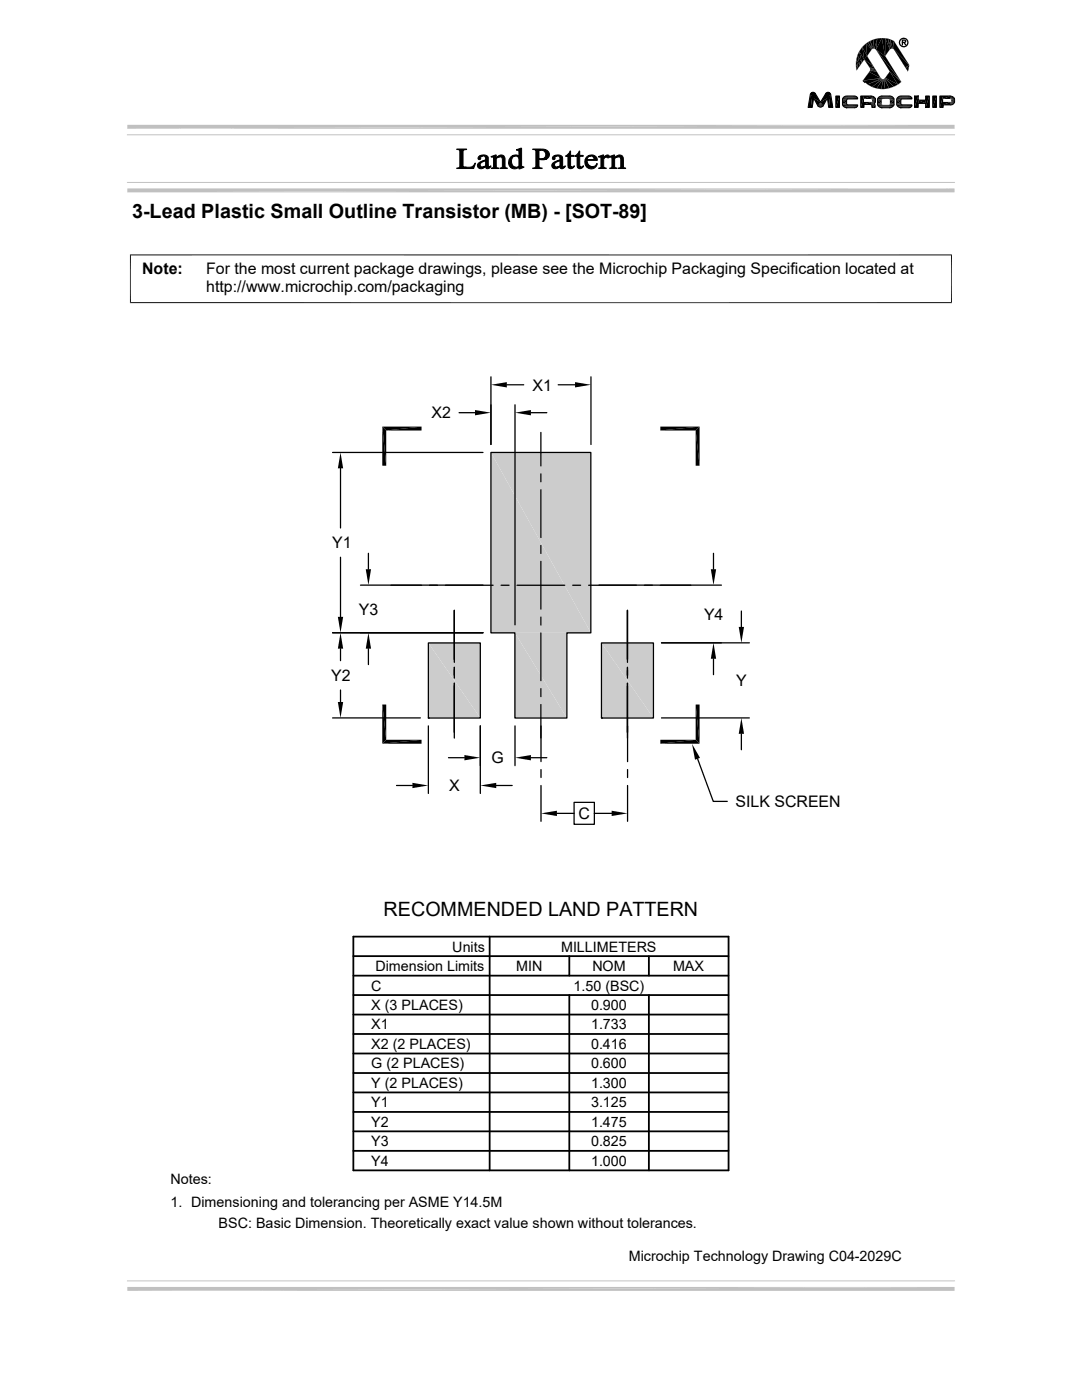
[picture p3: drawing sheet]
<svg xmlns="http://www.w3.org/2000/svg" width="216mm" height="279mm" viewBox="0 0 216 279" stroke-linecap="round" stroke-linejoin="round" font-family="sans-serif">
<g fill="#ccc">
<path d="M98 90.3l19.9 36h-19.9z"/>
<path d="M98 90.3h19.9v36z"/>
<path d="M120 128.3l10.4 15h-10.4z"/>
<path d="M120 128.3h10.4v15z"/>
<path d="M102.7 126.3l10.4 17h-10.4z"/>
<path d="M102.7 126.3h10.4v17z"/>
<path d="M85.5 128.3l10.3 15h-10.3z"/>
<path d="M85.5 128.3h10.3v15z"/>
</g>
<g fill="none" stroke="#000" stroke-width=".25">
<path d="M98 90.3h19.9v36h-4.8v17h-10.4v-17h-4.7zM107.9 86.3v6.7M107.9 94.6v1.6M107.9 97.7v9.6M78 116.8h6.1M85.7 116.8h1.6M88.9 116.8h9.5M100 116.8h1.6M103.2 116.8h9.5M107.9 108.9v1.5M107.9 112v9.6M114.3 116.8h1.6"/>
<path d="M117.5 116.8h9.5M128.6 116.8h1.6M131.7 116.8h6.2M85.5 128.3h10.3v15h-10.3zM90.7 121.8v10.4M90.7 133.2v2.1M90.7 136.4v10.9M107.9 123.1v1.6M107.9 126.3v9.5M107.9 137.4v1.6M120 128.3h10.4v15h-10.4zM125.2 121.8v10.4"/>
<path d="M125.2 133.2v2.1M125.2 136.4v10.9M85.5 143.3h.1M107.9 140.6v6.7M120 143.3h.1"/>
</g>
<g fill="#000" stroke="#000" stroke-width=".2">
<path d="M98 31.2l.3 .1zM103.1 29.9h.2zM119.4 31.2l.3 .1zM121.6 31.2l.3 .1z"/>
<path d="M91.1 29.7h2l-.5 .2-.2 .5v2.8l.2 .2h.4h-1.3l.1-3.1a.43 .43 0 0 0-.7-.5z" fill-rule="evenodd"/>
<path d="M91.1 33.5l3-.2 .8-.7-.4 1h-3.4z" fill-rule="evenodd"/>
<path d="M95.5 31.3l.3-.2h.6h-.2a.42 .42 0 0 0-.3 .6l-.2 .2a.32 .32 0 0 1-.3-.2 .32 .32 0 0 1 .1-.4z" fill-rule="evenodd"/>
<path d="M95.5 32.5l.8-.4h.6a1.12 1.12 0 0 0-1.1 .9l.4 .3 .6 .1a.78 .78 0 0 1-1 .3 .78 .78 0 0 1-.5-1z" fill-rule="evenodd"/>
<path d="M95.8 31.1l.2-.1a1.19 1.19 0 0 1 1.4 .5l.1 1.7 .3 .2a.49 .49 0 0 1-.4 .3 .49 .49 0 0 1-.5-.3v-.1l-.2-.1 .2-.1v-1l-.4-.1 .4-.2a.51 .51 0 0 0-.5-.7z" fill-rule="evenodd"/>
<path d="M96.3 33.4l.6-.1z" fill-rule="evenodd"/>
<path d="M97.6 33.3l.3-.2-.1 .3z" fill-rule="evenodd"/>
<path d="M98 31.2l1-.3v.6h-.5z" fill-rule="evenodd"/>
<path d="M98.5 31.5l1.3-.2-.8 .3v1.4a.39 .39 0 0 0 .1 .4 .39 .39 0 0 0 .4 .1v.1h-1.5l.5-.3z" fill-rule="evenodd"/>
<path d="M99.3 31.3a.84 .84 0 0 1 .9-.4 .84 .84 0 0 1 .6 .8v1.6l.4 .3h-1.4l.3-.1 .1-.3v-1.6l-.4-.3z" fill-rule="evenodd"/>
<path d="M101.8 31.4l.5-.3h.6a1.19 1.19 0 0 0-.8 1.2 1.19 1.19 0 0 0 .9 1.1h-1.1a1.4 1.4 0 0 1-.1-2z" fill-rule="evenodd"/>
<path d="M102.3 31.1l.7-.2 .5 .3z" fill-rule="evenodd"/>
<path d="M103.1 29.9l1-.3v3.4l.2 .3h-.8a1.18 1.18 0 0 1-1.6 .1h1.1l.5-.3v-1.4l-.3-.5h.3v-1.1z" fill-rule="evenodd"/>
<path d="M103.5 33.3l1.1 .1-1.1 .3z" fill-rule="evenodd"/>
<path d="M106.8 30h1.2h-.5v1.6l1.6 .1-1.6 .1 .1 1.4a.47 .47 0 0 0 .6 .3v.1h-1.9l.6-.2v-.3z" fill-rule="evenodd"/>
<path d="M106.3 29.7l1.8 .1a1.12 1.12 0 0 1 1.3 .5 1.12 1.12 0 0 1-.3 1.4h-1a.86 .86 0 0 0 .8-.7 .86 .86 0 0 0-.5-1h-1.6z" fill-rule="evenodd"/>
<path d="M107.5 31.8h1.4z" fill-rule="evenodd"/>
<path d="M110.4 31.2l.2-.1h.6a.42 .42 0 0 0-.5 .6 .33 .33 0 0 1-.5 0 .33 .33 0 0 1 .2-.5z" fill-rule="evenodd"/>
<path d="M110.4 32.5l.9-.5 .4 .1a1.08 1.08 0 0 0-1 .9l.3 .3 .6 .1a.79 .79 0 0 1-1 .2 .79 .79 0 0 1-.4-.9z" fill-rule="evenodd"/>
<path d="M110.6 31.1l.5-.2a.87 .87 0 0 1 1.2 .7v1.6l.4 .2a.48 .48 0 0 1-.5 .3 .48 .48 0 0 1-.5-.4l-.2-.1 .2-.1v-1l-.4-.1 .4-.2a.51 .51 0 0 0-.5-.7z" fill-rule="evenodd"/>
<path d="M111.1 33.4l.6-.1z" fill-rule="evenodd"/>
<path d="M112.4 33.3l.4-.2-.1 .3z" fill-rule="evenodd"/>
<path d="M113.7 30.1h.2v.9h.6v.2h-.6v1.9l.3 .2-.8 .1-.1-2.2-.4-.1 .5-.4z" fill-rule="evenodd"/>
<path d="M113.4 33.4l.9-.1 .3-.2v.1a.68 .68 0 0 1-1.2 .2z" fill-rule="evenodd"/>
<path d="M115.6 30.1l.1 .9h.7v.2h-.7v1.7l.1 .4h.2l-.8 .1-.1-2.2-.4-.1 .5-.4z" fill-rule="evenodd"/>
<path d="M115.2 33.4l.9-.1 .2-.2h.2l-.1 .1a.68 .68 0 0 1-1.2 .2z" fill-rule="evenodd"/>
<path d="M117.1 31.3l.3-.2h.5a.72 .72 0 0 0-.7 .7l-.4 .1z" fill-rule="evenodd"/>
<path d="M117.4 31.1a1.17 1.17 0 0 1 1.8 .9h-2a1.1 1.1 0 0 0 1 1.2l-1.2 .1-.3-.7 .1-.7 1.7-.1v-.1a.61 .61 0 0 0-.6-.6z" fill-rule="evenodd"/>
<path d="M117 33.3l1.2-.1a.92 .92 0 0 0 .9-.6 1.18 1.18 0 0 1-.8 1.1 1.18 1.18 0 0 1-1.3-.4z" fill-rule="evenodd"/>
<path d="M119.4 31.2l1.1-.3v.6h.1l-.1 .2v1.6l.5 .3h-1.5l.4-.3v-1.8z" fill-rule="evenodd"/>
<path d="M120.6 31.3h.3l-.4 .2z" fill-rule="evenodd"/>
<path d="M120.6 31.3a.5 .5 0 0 1 .6-.4 .5 .5 0 0 1 .4 .5l-.3 .1z" fill-rule="evenodd"/>
<path d="M121.6 31.2l1-.3v.6h-.5z" fill-rule="evenodd"/>
<path d="M122.1 31.5l1.3-.2-.8 .3 .1 1.7 .4 .3h-1.4l.4-.3z" fill-rule="evenodd"/>
<path d="M122.9 31.3a.84 .84 0 0 1 .9-.4 .84 .84 0 0 1 .6 .9v1.5l.4 .3h-1.4l.3-.1 .2-.3-.1-1.6-.4-.3z" fill-rule="evenodd"/>
</g>
<g fill="#c0c0c0">
<path d="M25.4 38.4l165.1-.8v.8z"/>
<path d="M25.4 37.6h165.1l-165.1 .8z"/>
</g>
<path d="M25.4 36.4h165.1M25.4 255.6h165.1" fill="none" stroke="#c0c0c0" stroke-width=".2"/>
<g fill="#c0c0c0">
<path d="M25.4 257.6l165.1-.8v.8z"/>
<path d="M25.4 256.8h165.1l-165.1 .8z"/>
<path d="M25.4 25.7l165.1-.8v.8z"/>
<path d="M25.4 24.9h165.1l-165.1 .8z"/>
</g>
<path d="M25.4 26.9h165.1" fill="none" stroke="#c0c0c0" stroke-width=".2"/>
<g fill="#000">
<path d="M161.7 18.8l.6 .8-.2 1.8zM161.8 18.6l.5 1-.6-.8zM161.8 18.6l.5 1zM161.8 18.6l.1-.1 .4 1.1zM161.9 18.5l.4 1.1zM161.9 18.5l.2-.1 .2 1.2zM162.1 18.4l.2 1.2zM162.1 18.4h.1l.1 1.2zM162.2 18.4l.1 1.2zM162.2 18.4l.2 .1-.1 1.1zM162.4 18.5l-.1 1.1zM162.4 18.5l.2 .1-.3 1z"/>
<path d="M162.6 18.6l-.3 1zM162.6 18.6l.1 .1-.4 .9zM162.7 18.7l-.4 .9zM162.7 18.7l1 1.7-1.4-.8zM164.8 18.7l.3 .9-1.4 .8zM164.8 18.7l.3 .9zM164.9 18.6l.2 1zM164.8 18.7l.1-.1 .2 1zM164.9 18.6l.1-.1 .1 1.1zM165 18.5l.1 1.1zM165.2 18.4l-.1 1.2zM165 18.5l.2-.1-.1 1.2z"/>
<path d="M165.2 18.4h.2l-.3 1.2zM165.4 18.4l-.3 1.2zM165.4 18.4l.1 .1-.4 1.1zM165.5 18.5l-.4 1.1zM165.5 18.5l.2 .1-.6 1zM165.7 18.6l-.6 1zM165.7 18.6v.2l-.6 .8zM165.7 18.8l-.3 2.6-.3-1.8zM166.8 19.2h.7l-.7 2.2zM168.1 19.7h1l-1 .2zM168.1 19.9l1-.2zM168.1 19.9h.9l-.9 .1z"/>
<path d="M168.6 19.2h1.9zM170.8 12.8v.6zM170.8 12.2v.6zM170.8 13.4l.1 .7zM170.9 11.6l-.1 .6zM172.4 11.9l-1.5 2.2zM170.8 12.8l.1 1.2zM171.1 11l-.2 .6zM170.9 11.9l.3 1.7-.4-.8zM170.8 12.8l.4 .8-.3 .4zM171.3 10.4l-.2 .6zM171.4 10.4l-.3 .6z"/>
<path d="M171.1 11l.5 2.1-.7-1.2zM170.9 11.9l.7 1.2-.4 .5zM171.7 9.9l-.4 .5zM171.7 9.9l-.3 .5zM171.7 19.2h.7l-.7 2.2zM171.4 10.3l.6 2.2-.9-1.5zM171.1 11l.9 1.5-.4 .6zM172 9.4l-.3 .5zM172.1 9.4l-.4 .5zM172.1 16.1l.5 .4zM172.2 16.1l.4 .4zM172.4 19.2h1.4l-1.4 .5z"/>
<path d="M172.4 19.7l1.4-.5v.5zM172.4 11.9l1.2 1.7zM172.1 9.4l.3 2.5-.9-1.6zM171.5 10.3l.9 1.6-.4 .6zM172.5 8.9l-.5 .5zM172 9.4l.5-.5zM172.6 16.5l.6 .4zM172.5 8.9l.5-.4zM172.5 8.9l.5-.3zM173 11.2l2.7 4.4zM173 11.2l1.2 2-1.8-1.3zM172.1 9.4l.7-.7 .2 2.5z"/>
<path d="M172.1 9.4l.9 1.8-.6 .7zM173.2 16.9l.5 .4zM173 8.5l.5-.3zM173.7 14l-.2 .2zM173.5 14.2l-1.4 1.9zM173.7 14l-.1 .2zM173.5 14.2l-1.3 1.9zM173.7 13.8v.2zM173.6 13.6l.1 .2zM173.7 17.2l.6 .3zM173.8 19.2v.6zM174.1 19.2l-.3 .6z"/>
<path d="M173.8 19.2h.3l-.3 .6zM173.9 9.9l-.9 1.3zM174.3 19.3l-.4 .5zM174.1 19.2l.2 .1-.4 .5zM172.8 8.7l.4-.3 .7 1.5zM172.8 8.7l1.1 1.2-.9 1.3zM173.9 19.8l.6-.4zM174.3 19.3l.2 .1-.6 .4zM174 19.9l.7-.3zM174 19.9l.5-.5 .2 .2zM174 19.9l.7-.3v.3zM174 19.9h.7l-.7 .3z"/>
<path d="M174.1 9.7l-.2 .2zM173.2 8.4l.5-.2 .4 1.6zM173.2 8.4l.9 1.4-.2 .1zM173.9 9.9l.2-.1zM173.5 8.2l.6-.3zM173.5 8.2l.6-.2zM172.4 11.9l1.8 1.3-.6 .4zM173.6 13.6l.6-.4 .3 .4zM173.7 8.2l.5-.3v1.8zM173.7 8.2l.5 1.5-.1 .1zM174.1 9.7h.2zM174.3 17.5l.7 .2z"/>
<path d="M174.3 9.7h.2zM174.2 7.9l.8-.2-.5 2zM174.2 7.9l.3 1.8h-.3zM173.6 13.6h.9l-.8 .2zM173.7 13.8l.8-.2 .3 .4zM174.5 9.7l.2 .1zM174.1 7.9l.6-.2zM174.1 7.9l.6-.1zM173.7 13.8l1.1 .2h-1.1zM173.7 14h1.1l.2 .4zM174.7 9.8l.1 .1zM175 7.7l1-.1-1.2 2.3z"/>
<path d="M175 7.7l-.2 2.2-.3-.2zM174.8 9.9l1.8 1.3 3.2 5.1zM175 17.7l.6 .1zM173.7 14l1.3 .4h-1.5zM173.5 14.4h1.5l.7 1.2zM175.1 19.7h1l-1 .2zM175.1 19.9l1-.2zM175.1 19.9h.9l-.9 .1zM175.3 7.6h.6zM174.7 7.7l.6-.1zM175.6 17.7l.7 .1zM175.7 15.6l.2 .1z"/>
<path d="M173.5 14.4l2.2 1.2-3.5 .5zM172.2 16.1l3.6-.4zM172.2 16.1l3.6-.4-2.7 1.1zM173.1 16.8l2.7-1.1 .2 .1zM175.9 15.7l.2 .1zM175.9 7.6h.7zM175.8 7.6h.1zM173.1 16.8l2.9-1-2 1.6zM174 17.4l2.1-1.6zM176.1 15.8h.2zM174 17.4l2.1-1.6-1.2 1.9zM176.1 15.8h.1l-1.3 1.9z"/>
<path d="M176.2 7.6h.4zM176.2 15.8l-.3 2-1-.1zM176.2 15.8h.1l-.4 2zM176.3 17.8l.6-.1zM176.3 15.8l.2-.1zM176.3 15.8l.3 2h-.7zM176.4 15.7l1 1.9-.8 .2zM176.4 15.7l.2-.1 .8 2zM176.6 15.6l-.1 .1zM176.5 15.7l.2-.1zM176.6 15.6l1.7 1.7-.9 .3zM176.7 15.5l1.6 1.8-1.7-1.7z"/>
<path d="M177.5 9.9l-.9 1.3zM177.5 14.3l-.9 1.3zM176 7.6l.7 .1-.1 3.5zM176 7.6l.6 3.6-1.8-1.3zM177.5 14.3l-.8 1.3zM176.7 15.5l2.5 1.4-.9 .4zM177.5 14.3l1.7 2.6-2.5-1.4zM176.9 17.7l.7-.1zM176.6 7.6l.6 .1zM174.8 9.9l2.8 4.4zM176.7 7.7h.5l.3 2.2zM176.7 7.7l.8 2.2-.9 1.3z"/>
<path d="M177.5 14.3l2.3 2-.6 .6zM174.8 9.9l5 6.4-2.3-2zM177.6 17.6l.6-.2zM176 19.2h1.9zM177.7 9.7l-.2 .2zM177.5 9.9l.2-.1zM177.2 7.7l.6 .2zM177.2 7.7l.4 .2 .2 1.8zM177.2 7.7l.6 2-.3 .2zM177.7 9.7h.2zM177.9 9.7h.2zM177.6 7.9l.8 .3-.3 1.5z"/>
<path d="M177.6 7.9l.5 1.8h-.3zM178.2 17.4l.6-.3zM178.1 9.7l.2 .1zM177.8 7.9l.6 .3zM178.4 8.2l3 4.8-3-3.2zM178.4 8.2v1.6l-.3-.1zM177.5 19.9h.9v.1zM177.4 19.7h1v.2zM177.4 19.7l1 .2zM178.3 9.8l.1 .1zM178.4 9.9l2.8 4.4zM178.8 17.1l.5-.3z"/>
<path d="M178.9 19.9h.9l-.9 .1zM178.9 19.7h1.1l-1.1 .2zM178.9 19.9l1.1-.2zM179.3 16.8l.6-.4zM179.4 19.2h2zM176.6 11.2l3.3 5.2zM178.4 9.8l3 3.2-.7 .5zM181.3 13.6l-.2 .7zM181.4 13.6l-.3 .7zM180.7 13.5l.6 .1-.1 .6zM181.4 13l-.1 .6zM180.7 13.5l.4-.3 .2 .4z"/>
<path d="M181.1 13.2l.3-.2-.1 .6zM178.4 8.2l3 4.8zM178.4 8.1l3 4.9zM182.5 19.2h.7l-.7 2.2zM184.7 19.2h.7l-.7 2.2zM186.1 19.2h.8l-.8 2.2zM187.5 19.2h.7l-.7 2.2zM188.2 19.2h1.4l-1.4 .5zM188.2 19.7l1.4-.5v.5zM189.6 19.2v.6zM189.6 19.2h.3l-.3 .6zM189.9 19.2l-.3 .6z"/>
<path d="M189.9 19.2l.2 .1-.4 .5zM190.1 19.3l-.4 .5zM190.1 19.3l.2 .1-.6 .4zM189.7 19.8l.6-.4zM189.8 19.9l.5-.5 .2 .2zM189.8 19.9l.7-.3zM189.8 19.9l.7-.3v.3zM189.8 19.9h.7l-.7 .3zM161.7 18.8l.4 2.6h-.8zM162.3 19.6l1.4 .8-.5 .7zM163.7 20.4l-.3 .9-.2-.2zM163.7 20.4l-.1 1-.2-.1z"/>
<path d="M163.7 20.4v1h-.1zM163.7 20.4l.2 1h-.2zM163.7 20.4l.4 .9-.2 .1zM163.7 20.4l.5 .7-.1 .2zM163.7 20.4l1.4-.8-.9 1.5zM165.7 18.8l.5 2.6h-.8zM167.5 19.2v2.2h-.7zM168.1 20l.9-.1-.1 .1zM168.1 20.8l1 .1h-1zM168.1 20.8h.9l.1 .1zM168.1 20.7l.9 .1h-.9zM168.1 20.7h.8l.1 .1z"/>
<path d="M168.1 20l.8 .7h-.8zM168.1 20h.8v.7zM168.6 21.4l2 .1zM172.4 19.2v2.2h-.7zM172.4 20.3h1.5l-1.5 .5zM172.4 20.8l1.5-.5v.5zM173.7 20.8h.8l-.6 .1zM173.9 20.9l.6-.1 .1 .1zM173.9 20.9h.7zM173.9 20.3l.3 .5h-.3zM173.9 20.3l.6 .5h-.3zM173.9 20.3l.3 .5z"/>
<path d="M174 21l.6-.1v.1zM174 21h.6l-.6 .4zM174 21.4l.6-.4v.4zM173.9 20.3l.6 .5zM174 20.3l.6 .3-.1 .2zM174 20.3l.7 .1-.1 .2zM174 20.3l.6 .3zM174 20.2l.7 .2zM174 20.2l.7-.3v.5zM175.1 20l.8 .7h-.8zM175.1 20h.8v.7zM175.1 20.8l1 .1h-1z"/>
<path d="M175.1 20.8h.9l.1 .1zM175.1 20.7l.9 .1h-.9zM175.1 20.7h.8l.1 .1zM175.1 20l.9-.1-.1 .1zM175.9 21.5l2-.1zM177.5 19.9l.9 .1h-.8zM177.5 20.8l.9-.1v.1zM177.6 20.7h.8l-.9 .1zM177.4 20.9l1-.1v.1zM177.5 20.8h.9l-1 .1zM177.6 20.7l.8-.7v.7zM177.6 20h.8l-.8 .7z"/>
<path d="M178.9 20l.8 .7h-.8zM178.9 20h.8v.7zM178.9 20.7l.9 .1h-.9zM178.9 20.7h.8l.1 .1zM178.9 20.8l1 .1h-1zM178.9 20.8h.9l.1 .1zM178.9 20l.9-.1-.1 .1zM179.5 21.4l1.9 .1zM183.2 19.2v2.2h-.7zM183.2 20l1.5 .6h-1.5zM185.4 19.2v2.2h-.7zM183.2 20h1.5v.6z"/>
<path d="M186.9 19.2v2.2h-.8zM188.2 19.2v2.2h-.7zM188.2 20.3h1.5l-1.5 .6zM188.2 20.9l1.5-.6v.6zM189.7 20.3l.3 .6h-.3zM189.7 20.3l.5 .5-.2 .1zM189.7 20.3l.3 .6zM189.8 20.3l.6 .3-.2 .2zM189.7 20.3l.5 .5zM189.8 20.3l.7 .1-.1 .2zM189.8 20.3l.6 .3zM189.8 20.2l.7-.3v.5z"/>
<path d="M189.8 20.2l.7 .2zM98 76.8l3.1-.5v1zM114.7 76.3l3.2 .5-3.2 .5zM67.9 90.3l.6 3.2h-1.1zM76.3 85.1l.8 7.8h-.8zM76.3 85.1h7.8l-7 .8zM76.3 85.1l.8 .8v7zM77.1 85.9l7-.8v.8zM94.8 81.8l3.2 .6-3.2 .5zM102.8 82.4l3.1-.6v1.1zM131.8 85.1h7.8l-7.8 .8zM131.8 85.9l7.8-.8-.8 .8z"/>
<path d="M138.8 85.9l.8 7h-.8zM138.8 85.9l.8-.8v7.8zM73 113.6h1l-.5 3.2zM141.8 113.6h1.1l-.5 3.2zM67.4 123.1h1.1l-.6 3.2zM67.9 126.3l.6 3.2h-1.1zM73.5 126.3l.5 3.2h-1zM142.4 128.3l.5 3.2h-1.1zM147.4 125.1h1.1l-.6 3.2zM67.4 140.1h1.1l-.6 3.2zM76.3 140.6l.8 7-.8 .8zM76.3 140.6h.8v7z"/>
<path d="M82.3 156.2l3.2 .6-3.2 .5zM76.3 148.4l7.8-.8v.8zM76.3 148.4l.8-.8h7zM92.7 150.7l3.1 .5-3.1 .5zM95.8 156.8l3.2-.6v1.1zM102.8 151.2l3.1-.5v1zM138.1 148.5l1.6 2.8-1 .3zM138.8 140.6l.8 7.8-.8-.8zM131.8 147.6h7l-7 .8zM138.8 140.6h.8v7.8zM131.8 148.4l7-.8 .8 .8zM147.9 143.3l.6 3.2h-1.1z"/>
<path d="M107.9 162.3l3.2-.5v1.1zM122 161.8l3.2 .5-3.2 .6z"/>
</g>
<g fill="none" stroke="#000" stroke-width=".25">
<path d="M180.1 8.5l.5-.1 .1-.2-.2-.2h-.4v1M180.4 8.5l.3 .5M183.2 19.2h.1M168.9 21.5h.1M176 21.5h.1M177.6 21.5h.1M179.8 21.5h.1M184.7 21.4h.1M98 75.2v13.5M101.1 76.8h3.4M111.4 76.8h3.3M117.9 75.2v13.5"/>
<path d="M66.4 90.3h30M67.9 93.5v11.9M91.6 82.4h3.2M102.8 80.8v43.9M105.9 82.4h3.2M67.9 111.2v11.9M71.9 116.8h24.5M73.5 110.4v3.2M119.5 116.8h24.5M142.4 110.4v3.2M66.4 126.3h30M67.9 129.5v2.3"/>
<path d="M67.9 137.7v2.4M73.5 129.5v3.1M132 128.3h17.5M142.4 131.5v3.1M147.9 121.9v3.2M66.4 143.3h17.5M79.1 156.8h3.2M85.5 144.9v13.4M89.5 151.2h3.2M95.8 144.9v13.4M99 156.8h3.2M102.8 144.9v7.9"/>
<path d="M105.9 151.2h3.2M107.9 144.9v7.1M107.9 153.6v1.6M107.9 156.8v7.1M125.2 144.9v7.1M125.2 153.6v1.6M125.2 156.8v7.1M132 143.3h17.5M139.2 151.4l3.1 8.5h2.8M147.9 146.5v3.1M111.1 162.3h3.5M114.6 160.1h4v4.4h-4z"/>
<path d="M118.6 162.3h3.4"/>
<circle cx="180.3" cy="8.5" r=".84"/>
</g>
<path d="M176.4 15.7v2.1" fill="none" stroke="#000" stroke-width=".28"/>
<g fill="none" stroke="#000" stroke-width=".2">
<path d="M161.8 18.6a.53 .53 0 0 1 .9 0l1 1.8 1.2-1.9h.6l.3 .3 .4 2.6h-.8l-.3-1.8-.9 1.6a.7 .7 0 0 1-1 0l-.9-1.6-.2 1.8h-.9zM166.8 19.2h.7v2.2h-.7zM168.4 19.3h2.6M168.4 19.3l.5-.1h1.6a.58 .58 0 0 1 .6 .5l-2.1 .1-.1 .2 .1 .9h2.1v.2l-.4 .4h-1.8a.91 .91 0 0 1-.8-.6v-1.2zM168.6 19.2h2.2M171.1 19.5h-2.9M171.7 19.2h2.4a.89 .89 0 0 1 .7 .7 .89 .89 0 0 1-.3 .9l.1 .2v.4h-.6v-.4l-.3-.2h-1.3v.6h-.7zM175.2 19.5h3.1M175.4 19.3h2.7M175.4 19.3l.6-.1h1.6a.89 .89 0 0 1 .8 .5v1.2l-.3 .4-.5 .2h-1.6l-.5-.2-.4-.4v-1.2zM175.6 19.2h2.3M179 19.5l.5-.3h1.9a.62 .62 0 0 1 .6 .5l-2.1 .1-.2 .2 .2 .9h2.1v.2l-.5 .4h-1.7l-.5-.2-.4-.4v-1.2z"/>
<path d="M179.2 19.3h2.7M179.4 19.2h2.3M182 19.5h-3M182.5 19.2h.7v.8h1.5v-.8h.7v2.2h-.7v-.8h-1.5v.8h-.7zM186.1 19.2h.8v2.2h-.8zM187.5 19.2h2.1a.89 .89 0 0 1 .9 .8 .89 .89 0 0 1-.8 .9h-1.5v.5h-.7zM168.2 21.2h2.9M168.6 21.5h2.2M171 21.4h-2.6M175.2 21.2h3.1M175.4 21.4h2.7M175.7 21.5h2.2"/>
<path d="M179 21.2h3M179.5 21.5h2.2M181.9 21.4h-2.7M26 50.8v9.7M189.9 50.8v9.7M189.9 50.9h-164M25.9 60.4h164"/>
</g>
<path d="M168.1 19.6h3M175.1 19.6h3.3M178.9 19.6h3.1M171.1 21h-3M178.4 21h-3.3M182 21h-3.1" fill="none" stroke="#000" stroke-width=".21"/>
<g fill="none" stroke="#000" stroke-width=".36">
<path d="M70.5 190.8h74.9M70.5 186.9h74.9v46.7h-74.9zM70.5 194.7h74.9M70.5 198.6h74.9M97.7 186.9v46.7M113.6 190.8v3.9M113.6 198.6v35M129.5 190.8v3.9M129.5 198.6v35M70.5 214.1h74.9M70.5 218h74.9M70.5 206.4h74.9"/>
<path d="M70.5 202.5h74.9M70.5 210.2h74.9M70.5 221.9h74.9M70.5 225.8h74.9M70.5 229.7h74.9"/>
</g>
<g font-size="3.9">
<text x="26.4" y="43.5">3-Lead Plastic Small Outline Transistor (MB) - [SOT-89]</text>
<text x="76.5" y="182.8">RECOMMENDED LAND PATTERN</text>
</g>
<g font-size="3.2">
<text x="28.4" y="54.6">Note:</text>
<text x="41.1" y="54.6">For the most current package drawings, please see the Microchip Packaging Specification located at</text>
<text x="41.1" y="58.3">http://www.microchip.com/packaging</text>
<text x="106.3" y="77.9">X1</text>
<text x="86.1" y="83.5">X2</text>
<text x="66.3" y="109.4">Y1</text>
<text x="71.6" y="122.7">Y3</text>
<text x="140.5" y="123.7">Y4</text>
<text x="66.1" y="135.9">Y2</text>
<text x="146.9" y="136.9">Y</text>
<text x="98.1" y="152.3">G</text>
<text x="89.6" y="157.9">X</text>
<text x="146.8" y="161.1">SILK SCREEN</text>
<text x="115.4" y="163.4">C</text>
</g>
<g font-size="2.9">
<text x="90.3" y="189.9">Units</text>
<text x="112" y="189.9">MILLIMETERS</text>
<text x="74.1" y="197.7">C</text>
<text x="74.9" y="193.8">Dimension Limits</text>
<text x="103" y="193.8">MIN</text>
<text x="114.4" y="197.7">1.50 (BSC)</text>
<text x="118.2" y="193.8">NOM</text>
<text x="134.3" y="193.8">MAX</text>
<text x="74.1" y="201.6">X (3 PLACES)</text>
<text x="117.9" y="201.6">0.900</text>
<text x="74.1" y="209.3">X2 (2 PLACES)</text>
<text x="74.1" y="205.4">X1</text>
<text x="117.9" y="205.4">1.733</text>
<text x="117.9" y="209.3">0.416</text>
<text x="74.1" y="213.2">G (2 PLACES)</text>
<text x="117.9" y="213.2">0.600</text>
<text x="74.1" y="217.1">Y (2 PLACES)</text>
<text x="74.1" y="221">Y1</text>
<text x="117.9" y="217.1">1.300</text>
<text x="117.9" y="221">3.125</text>
<text x="74.1" y="224.9">Y2</text>
<text x="117.9" y="224.9">1.475</text>
<text x="74.1" y="228.8">Y3</text>
<text x="74.1" y="232.6">Y4</text>
<text x="117.9" y="228.8">0.825</text>
<text x="117.9" y="232.6">1.000</text>
<text x="34" y="236.4">Notes:</text>
<text x="34" y="241">1. Dimensioning and tolerancing per ASME Y14.5M</text>
<text x="43.6" y="245">BSC: Basic Dimension. Theoretically exact value shown without tolerances.</text>
<text x="125.5" y="251.7">Microchip Technology Drawing C04-2029C</text>
</g>
</svg>
